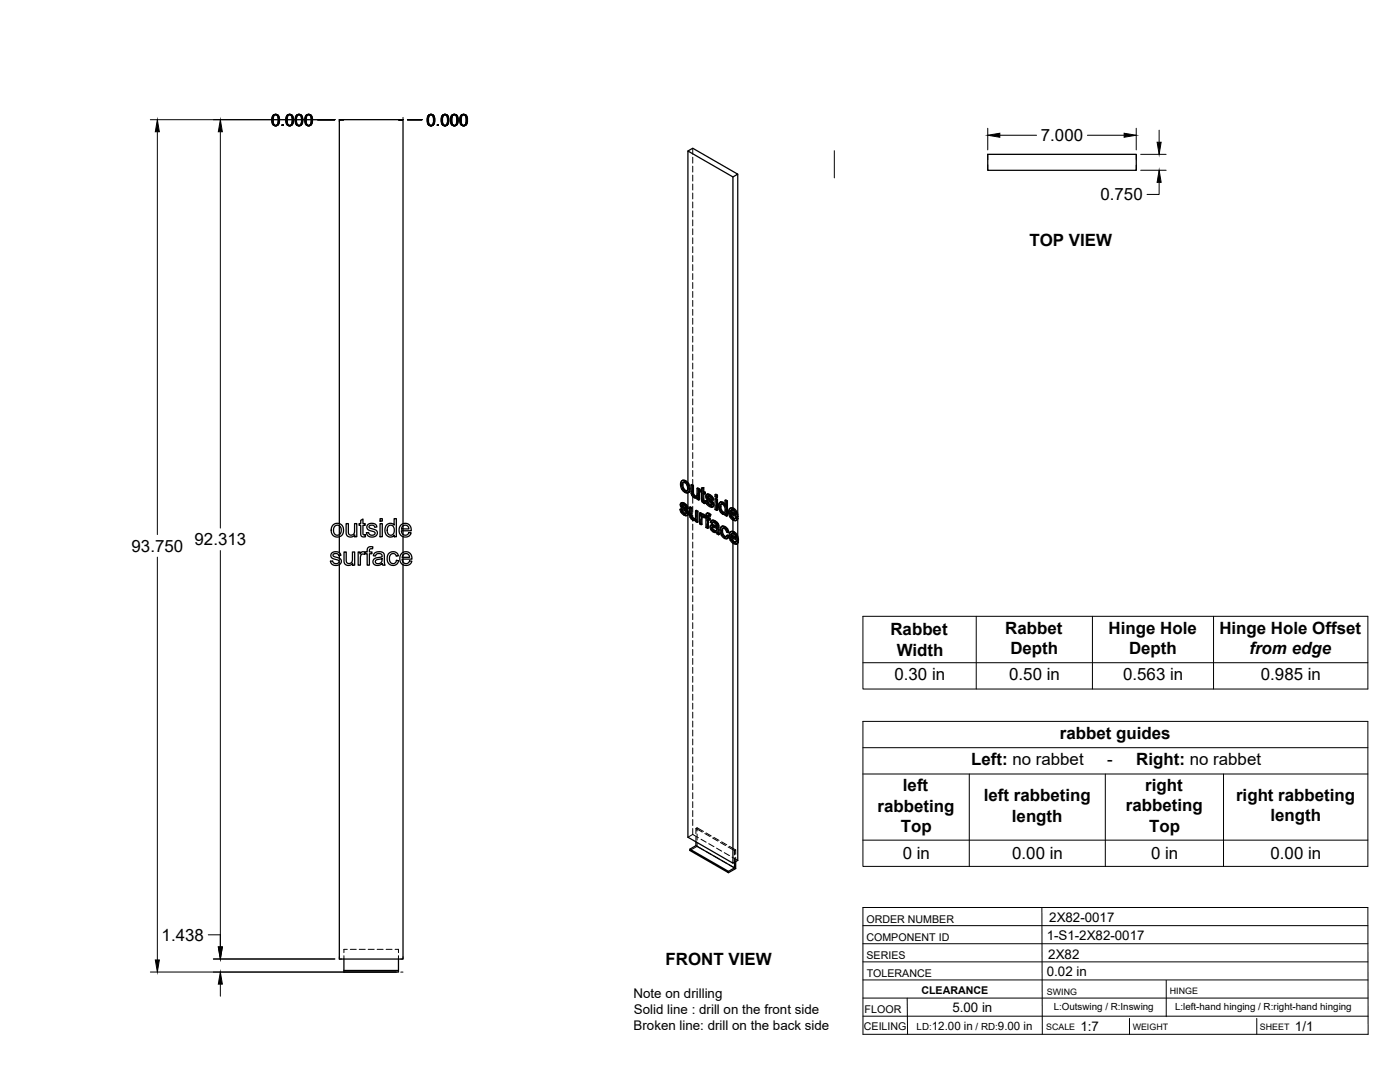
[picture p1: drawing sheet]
<svg xmlns="http://www.w3.org/2000/svg" width="559mm" height="432mm" viewBox="0 0 559 432" stroke-linecap="round" stroke-linejoin="round" font-family="sans-serif">
<!-- layer: Visible -->
<g fill="none" stroke="#000" stroke-width=".51">
<path d="M274.6 60.3l1.9-1.1 18 10.3-2 1.1M294.5 69.5v135.8M394.3 61.6h59.2v6.4h-59.2zM272.2 191.8l.8-.2 .7 .2zM272.2 191.8l-.5 .7-.1 .8 .5 1.9 1.6 1.5h.7l.5-.3M272.3 193.6l.3 1.5M272.6 195.1l.3-.2 .8 .8-.3 .2zM272.8 192.5l-.2 .9M272.9 194.9l-.3-1.5-.3 .1 .2-.8 .5-.2 .9 .6 .5 1.4-.2 1.4h-.8M273.4 192l1 1a1.92 1.92 0 0 1 1 2M273.7 195.7l.5 .2M273.7 191.8l1.2 1.3"/>
<path d="M274.6 192.6v-132.3l17.9 10.3v132.1M274.6 193.3l.5 1.9 .3-.2-.2 1.2M275.1 195.2l-.2 1.2 .3-.2-.6 .5v5.7M275.8 193.5l.7 .4 .3-.2v3.2M276.5 193.9v3.1l.3-.1 .3 .6M276.5 197.1l.3 .6 .3-.2 .5 .4M276.8 197.7l.4 .4h.9l-.3 .1M276.8 193.7l-.7-.3-.3 .1v2.9l.3 1.1 .8 1a.97 .97 0 0 0 1.4 .1v.6l.5 .4M277.2 198.1l.6 .1M278.2 194.9l.6 .4 .4-.2v4.3l-.4 .2v-4.3M278.3 198.6l-.3 .2M279.2 195.1l-.7-.4-.3 .2v2.6l-.4 .7"/>
<path d="M280 195.5l-.5 .1v.6l.5 .3v3.3l.8 1h.8l-.1-.7-.6 .1M280 194.8l.9-.2v1.5M280.6 194.8v1.5l.3-.2 .6 .3M280.6 196.3l.6 .3 .3-.2v.6l-.3 .2v-.6M280.6 199.8l.7 .2M280.7 200l.8 .1M280.9 194.6l-.9 .2v1.1l-.5-.3M280.9 197v2.6M281.2 197.2l-.6-.4v2.9l.5 .1M281.6 199.9l.6 .2M282.1 197.3l1.3 .1M282.3 198.3l.1 .3 .3-.2 .2 .4"/>
<path d="M282.4 198.6l.2 .3a1.16 1.16 0 0 1 1.4 .8l.4 .4M282.4 197.2l-.4 .2M282.5 197.4l.6 .2 .3-.2 .7 .6M282.5 199.9l-.6-.2-.3 .2 .4 1.2 .9 .9a1.24 1.24 0 0 0 1.6 .2M282.6 198v.1M282.6 198.9l1.5 1.4 .3-.2 .4 .7M282.7 198.4l-.1-.3-.3 .2 .1-.2 1 .3 .5 1 .6 .2M282.8 197.2l-.9 .3-.2 .9 .4 .8 1.9 1.8-.2 .7M283.1 197.6l.7 .6 .3-.2 .5 .7M283.8 198.2l.5 .7 .3-.2 .2 .8-.3 .1-.2-.7M285.4 199.1l.3-.2 .7 .3-.4 .2zM285.4 197.4l.3-.2 .7 .4-.4 .2z"/>
<path d="M285.4 199.1v4.2l.6 .4M285.4 197.4v.8l.6 .4M286.4 199.2v4.3l-.4 .2v-4.3M286.4 197.6v.8l-.4 .2v-.8M289.4 199.7l.6 .3 .3-.1v5.9l-.3 .2v-6M290.3 199.9l-.6-.4-.3 .2v2.1l-.4-.7M133 209.4l1.7-.6 .9 .2 .8 .6 .6 1v2.1l-1.1 1.3-1.7 .3-1.4-.8-.6-1.6a2.79 2.79 0 0 1 .8-2.5zM133.5 210.1l1.2-.5 .6 .1 .6 .6 .3 1.8-.9 1.3-1 .2-.9-.7-.3-1.5zM135.4 209v-161.2h25.5v161.2M135.4 209.8v3.6M135.4 214.2v6.3M138.2 209h.8l.1 3.7a1.31 1.31 0 0 0 1.7 .7 1.31 1.31 0 0 0 .7-1.6v-2.8h.9v5.2h-.8v-.8a1.86 1.86 0 0 1-2.2 .9 1.86 1.86 0 0 1-1.2-2.1z"/>
<path d="M144 207.7l.9-.6v1.9h.9v.7h-.9v3.3l.2 .4h.7l.1 .8h-1.3l-.6-.6v-3.9h-.7v-.7h.7zM146.7 209.5l1.7-.7a1.77 1.77 0 0 1 2 1.5l-.8 .1a1.17 1.17 0 0 0-1.1-.9 1.17 1.17 0 0 0-1.2 .9l.4 .4 2.1 .6a1.59 1.59 0 0 1 .7 2 1.59 1.59 0 0 1-2 .9l-1.5-.3-.7-1.4 .9-.1 .2 .6 .6 .5 1.4-.2a.82 .82 0 0 0 .2-1.1 .82 .82 0 0 0-1.1-.3l-1-.3a1.38 1.38 0 0 1-.8-2.2zM151.7 209h.9v5.2h-.9zM151.7 207h.9v1h-.9zM154.3 209.5l1.1-.6a1.86 1.86 0 0 1 1.9 .7v-2.6h.9v7.2h-.8v-.6a2.16 2.16 0 0 1-2.7 .4 2.16 2.16 0 0 1-1.1-2.4zM154.9 210.1l1.3-.5 1 1v2l-.7 .9h-1l-.8-.9-.1-1.5zM160 209.6l1-.7h1.5l1 .7 .5 1 .1 1.2h-3.9l.2 1 .9 .7a1.43 1.43 0 0 0 1.9-1l.9 .1-.4 .9-1 .7h-1.7l-1-.6-.7-1.7 .1-1.2zM160.7 210l.6-.4 1.1 .1 .6 .6 .2 .8h-2.9zM160.9 209.9v1.2M160.9 211.8v1.5M160.9 214.2v6.2M271.4 203.3l.6 .2"/>
<path d="M271.9 200.7l1.3 .1M272 203.5l.4-.2 .2 .9-.3 .1zM272.1 201.7l.7 .5M272.2 202l.2 .4a1.49 1.49 0 0 1 1.6 .9l.3 .2M272.2 200.6l-.4 .2M272.3 204.3l.7 .7h.8M272.3 200.8l.6 .2 .3-.2 .8 .6M272.4 203.3l-.7-.2-.3 .2 .5 1.3 .8 .8a1.26 1.26 0 0 0 1.6 .2M272.4 202.4l1.5 1.3 .4-.2 .4 .7M272.5 201.4l-.1 .1M272.5 201.8l-.1-.3-.3 .2 .1-.2 1 .3 .5 1 .7 .3M272.6 204.2l.7 .6"/>
<path d="M272.6 200.6l-.8 .2-.3 .9 .4 .9 1.8 1.7 .2 .5-.3 .3M272.9 201l.7 .6 .4-.2 .5 .7M273 205l.6 .1M273.6 201.6l.5 .7 .4-.2 .2 .8-.3 .2-.3-.8M273.7 205.1h-.1M273.9 203.7l.4 .6 .4-.1 .1 .7M274.3 204.3l.2 .8 .3-.2-.2 .6v128.6l17.9 10.4v-127.7M274.5 205.1l-.2 .5 .3-.1-.4 .3M274.6 202.9v1.1M275.2 202.4l.7 .4 .3-.2v3.2M275.9 202.8v3.1l.3-.1 .3 .6M275.9 206l.3 .6 .3-.2 .4 .4"/>
<path d="M276.2 206.6l.4 .4h.9M276.2 202.6l-.7-.3-.3 .1v3.1l.3 1.1 .8 .8a.97 .97 0 0 0 1.4 .1M276.6 207l.6 .2M277.5 207l-.3 .2M277.6 203.8l.7 .4 .3-.2v4.3l-.3 .2v-4.3M277.7 207.5v.7l.6 .3M277.7 207.6l-.2 .1M278.6 204l-.7-.4-.3 .2v2.7l-.4 .7M279.2 204.7l.6 .4 .3-.2v.5l.4-.2M279.8 205.1v.6l.7-.5 .4 .1M280 206.4l.2 2.8-.3 .2v-2.2M280.1 204.9l-.6-.3-.3 .1v4.3l.7 .4"/>
<path d="M280.2 205.4l.7-.1 .6 .4M280.3 206.1v.1M280.6 205.4l.6 .5M281 206.6l-.8-.5-.2 .3 .3-.2-.1 .8M281.2 206.5l.6 .3v3.7l.6 .4M281.2 206.5v-.4l-.2 .5M281.2 200.3l.1 .7M281.2 206.5l-.2 .1M282.2 204.9h.9l.6 .4M282.2 200.1l.3-.2 .3 .8-.3 .2zM282.4 206.6l.7 .4 .3-.2v.6l-.3 .2v-.6M282.5 204.7l-.5 .2"/>
<path d="M282.5 200.9l.7 .6h.8M282.7 207.3v3.4l-.3 .2v-3.8l.7 .5M282.7 205.7v.7M282.8 205.1l.6 .4 .3-.2-.4 .8 .1-.6M282.8 200.7l.7 .7M283.1 204.9l-.6-.2-.5 .3-.2 1.2-.6-.3 .6-.1M283.2 201.5l.6 .2M283.3 206.1a.45 .45 0 0 0-.5-.5 .45 .45 0 0 0-.4 .6v.4l.3-.2 .7 .4M283.9 209.6l.7-.2 1.4 .5M283.9 201.7h-.1M284.1 210.7l.2 .6 .3-.2 .6 .5M284.1 200.3l.4 .6 .3-.1 .2 .7"/>
<path d="M284.2 210.4l-.1 .3 .3-.2 .2 .6M284.2 209.4l-.5 .2M284.3 211.3l.5 .5h1h-1M284.3 210.3l-.1 .1M284.4 207.8l.8 .3 .3-.2 .8 .6M284.4 210.3l.8 .3a.72 .72 0 0 1 .8 .6 .72 .72 0 0 1-.5 .8M284.4 210.3l-.2 .1M284.4 210.3v.2M284.5 200.9l.2 .8 .3-.2-.2 .6M284.5 208.4l-.4 .5 .6-.5 1.1 .9a.48 .48 0 0 1 .1 .8 .48 .48 0 0 1-.7-.2l-.9-.3M284.6 209.4l-1 .3-.2 1 .7 1.1 1.1 .7a.63 .63 0 0 1 .7 0 .63 .63 0 0 1 .3 .5l.6 .4M284.7 201.7l-.2 .5 .3-.1-.5 .3"/>
<path d="M284.7 207.6l-.8 .2M285.2 208.1l.8 .6 .3-.2 .4 .5M285.5 207.9l-.8-.3-.9 .3-.3 .5 .6 .5M286 208.7l.4 .5 .3-.2 .2 .7M286.4 209.2l.2 .6 .3-.1 .1 2.9M286.6 209.8l.1 2.9 .3-.1 .1 .6-.3 .2-.1-.6M287.4 202.4l.3 1.4M287.5 200.4h1.2l.6 .6M287.7 201.3h.7l.7 .8 .3 1.1-.2 1.4M287.7 201.3l-.3 1.1 .4-.2 .3 1.4M287.7 203.8l.4-.2 .7 .8-.5 .1zM287.8 201.2l-.1 .1"/>
<path d="M287.8 200.3l-.5 .2M288 201.2l-.2 1M288.1 212l.3 1.4 .3-.2 .7 .8M288.2 210.1l.9 .2 .3-.2 1 1M288.4 213.4l.7 .8h.8M288.4 200.6l.6 .5h.4M288.4 204.6h.8M288.5 209.9l-.6 .3M288.6 210.8l-.2 1M288.7 200.4l-.9-.1-.7 .4-.2 2.1 1 2 1 .5 .5-.2v.6l.6 .3M288.8 204.4l.4 .1M289.1 210.3l.9 .8a.88 .88 0 0 1 .7 .5 .88 .88 0 0 1-.1 1l-.5-1.3"/>
<path d="M289.4 210.1l-.9-.2-.7 .4-.4 .9 .1 1.1 .9 2 1 .7h.7M289.4 205.1l-.2 .2M290 213.7l.7 .4M290.6 212.6l-.6-.3-.6-1.1-.9-.4-.4 1.2 .3-.2 .3 1.4M290.7 214.1l.3-.1-.2 .5-.7 .5zM291 214l-.6-.5-.7 .8-.6-.1M291.3 202.9h.9a1.88 1.88 0 0 1 1.9 1.3M291.5 212.3h.9a1.88 1.88 0 0 1 1.9 1.2M291.7 213.6l2.1 1.2-.6-1.4-.8-.5h-.4l-.3 .7 .3-.1 1.7 .9M291.8 206.1l.8 .9 .8-.1M291.8 205.1l.3 .9M292 203.5l-.2 .6"/>
<path d="M292 214.4l.3 .9M292 215.5l.8 .8h.8M292.2 212.9l-.2 .6M292.5 203.1l1 .9a1.94 1.94 0 0 1 1.1 2.1M292.5 203.6l.8 .9 .3 1-2.1-1.2M292.5 203.6h-.7l-.3 .7 .3-.2 1.7 1M292.5 203.6v.9M292.5 205.5v1M292.5 207.5v4.5M292.5 212.9v.9M292.5 214.7v1M292.6 207l.6 .1"/>
<path d="M292.7 212.4l1.1 1a1.96 1.96 0 0 1 .9 2M292.8 216.3l.5 .2M292.9 202.9l-1.3-.2-.6 .5-.2 .8 .3 2 1.5 1.6M293.1 212.2l-1-.2-.9 .7-.2 1.3 .3 1.2 .7 1.1 1.2 .8h.7l.8-.8M293.3 207l-.1 .1M293.5 216.4l-.2 .1M293.6 206.7l.6 .4M293.8 204.3l.4 1.9 .4-.1-.4 .1M293.8 216l.6 .5M293.9 213.7l.5 1.9 .3-.2-.3 .2M294.2 206.4l-2.8-1.5 .4 1.2 .3-.1 .8 .8M294.4 215.8l-2.8-1.6 .4 1.3 .3-.2 .8 .9"/>
<path d="M294.5 216.8v126.6l-2 1.1M294.5 206.3v.6M294.5 207.1v6.9M294.5 215.8v.3M294.5 206.9l-.7 .8M294.5 206.9l-.9 .9-1-.2M294.5 206.9l-.6-.4-.7 .6M294.7 216.3l-.7 .8M294.7 216.3l-.6-.5-.8 .7M132.4 220.7l1.4-.5a1.81 1.81 0 0 1 2.3 1.4l-.9 .2a1.21 1.21 0 0 0-1.1-.9 1.21 1.21 0 0 0-1.2 .8l.3 .4 2.3 .7a1.6 1.6 0 0 1 .6 2 1.6 1.6 0 0 1-2 .9l-1.6-.5-.6-1.2 .9-.2 .3 .8 .6 .3 1.3-.2a.81 .81 0 0 0 .2-1.1 .81 .81 0 0 0-1-.3l-1.1-.3a1.37 1.37 0 0 1-.7-2.3zM135.4 225.3v157.4h25.5v-157.3M135.4 221.7v1.1"/>
<path d="M137.3 220.3h.9v3.8a1.32 1.32 0 0 0 1.7 .7 1.32 1.32 0 0 0 .8-1.7v-2.8h.9v5.3h-.8v-.8a1.86 1.86 0 0 1-2.3 .8 1.86 1.86 0 0 1-1.2-2.1zM143 220.3h.7v.8a1.27 1.27 0 0 1 2.1-.7l.8-.1v-1.2a1.55 1.55 0 0 1 2.2-.9l-.1 .8a.81 .81 0 0 0-.9 0 .81 .81 0 0 0-.4 .8v.5h1.1v.7h-1.1v4.6h-.8v-4.6h-.8v-.4l-.3 .7-.9-.2-.6 .5-.2 4h-.8zM149.5 220.8l1.6-.6 1.2 .1 .8 .4 .6 4.9h-.9l-.2-.7-1.2 .7h-1.2l-.9-.4-.4-.7a1.74 1.74 0 0 1 2-2l.6-.1a.8 .8 0 0 0 1-.8 .8 .8 0 0 0-1.1-.7l-1 .2-.5 .8-.9-.1zM150.1 223.5l2.4-.6a1.59 1.59 0 0 1-.6 1.8 1.59 1.59 0 0 1-1.9-.1l-.2-.5zM155.2 220.9l1-.6h1.5l.8 .4 .5 1-.8 .3a1.47 1.47 0 0 0-2-.9 1.47 1.47 0 0 0-.8 2l.5 1.4 .7 .4 1.1-.2 .5-1.1 .9 .1-.3 1-1 .8-1.3 .1-.8-.3-.8-.8-.4-1.1 .1-1.2zM160.3 220.9l1-.6h1.5l.9 .6 .6 1.1 .1 1.1h-3.9l.2 1 .8 .8a1.46 1.46 0 0 0 2-1l.8 .3-.4 .8-1 .6h-1.6l-1-.6-.5-.8-.2-1.2 .1-1.2zM160.9 221.5v.9M160.9 223.1v1.2M161 221.3l.6-.3h1l.6 .5 .3 .9h-3zM277.8 336v1.5l-2.4 1.4v.5l15.4 8.9v-.6l-15.4-8.8M277.8 337.5l15.4 8.9-2.4 1.3M293.2 344.1v2.3"/>
<path d="M293.6 343.8v2.8l-2.8 1.7M137.3 382.7v5.2h21.7v-.6h-21.7M159 382.7v4.6"/>
</g>
<!-- layer: Hidden -->
<g fill="none" stroke="#000" stroke-width=".4">
<path d="M276.5 59.2v2.4M276.5 62.7v2.4M276.5 66.3v2.4M276.5 69.9v2.4M276.5 73.4v2.4M276.5 77v2.4M276.5 80.6v2.4M276.5 84.2v2.4M276.5 87.7v2.4M276.5 91.3v2.4M276.5 94.9v2.4M276.5 98.4v2.4"/>
<path d="M276.5 102v2.4M276.5 105.6v2.4M276.5 109.2v2.3M276.5 112.7v2.4M276.5 116.3v2.4M276.5 119.9v2.4M276.5 123.5v2.3M276.5 127v2.4M276.5 130.6v2.4M276.5 134.2v2.3M276.5 137.8v2.3M276.5 141.3v2.4"/>
<path d="M276.5 144.9v2.4M276.5 148.5v2.4M276.5 152v2.4M276.5 155.6v2.4M276.5 159.2v2.4M276.5 162.8v2.3M276.5 166.3v2.4M276.5 169.9v2.4M276.5 173.5v2.4M276.5 177v2.4M271.9 193.1l.5 1.9-.3 .2M272.4 195l1.3 1.3-.3 .2"/>
<path d="M272.5 191.6l-.9 1.7M272.8 192.5l-.2 .1M272.9 192.4h.8l-.3 .2M273.7 192.4l.8 .9-.3 .2M273.7 196.3l.9 .3-.3 .2M274.5 195.8l-.3 .1M274.5 193.3l.3 1.4-.4 .2M274.6 192.6v1.4M274.6 195.2v1.5M274.8 194.7l-.1 .8-.5 .4M274.9 196.5l-.3 .1M276.1 193.4l.1 3.3-.3 .2"/>
<path d="M276.2 196.7l.2 .7-.3 .1M276.4 197.4l.4 .6-.3 .2M276.5 180.6v2.4M276.5 184.2v2.4M276.5 187.7v2.4M276.5 191.3v2.4M276.5 194.9v2.4M276.5 198.5v2.4M276.8 198l.6 .5-.3 .1M277.4 198.5l.8 .2 .4-.3-.3 .2M278.1 198.1h.1M278.3 198l-.4 .2"/>
<path d="M278.4 198.6h-.1M278.4 197.8l-.3 .3M278.5 194.7v2.8l-.4 .5M278.6 198.4v.7l-.3 .1M278.6 199.1l.6 .3M279.8 196l.5 .3-.3 .2M279.8 195.5v.5l-.3 .2M280 195.5l.3 .2M280.3 196.3l.1 3.4-.4 .2M280.3 194.6v1.1l-.3 .2M280.4 199.7l.2 .5-.3 .1M280.6 196.8l.3-.2v.4"/>
<path d="M280.9 196.6l.6 .4M281.9 199.7l.5 1.3-.3 .2M282 197.8l.2 .7-.4 .2M282.1 197.4l-.4 .6M282.2 198.5l.4 .7-.4 .1M282.3 197.2l-.5 .4M282.5 198l.3-.2-.2 .2M282.6 199.2l1.6 1.5-.4 .2M282.7 197.9l-.3 .2M282.8 197.8l.6 .2-.3 .2M283.4 198l.6 .5-.3 .2M284 198.5l.2 .7-.3 .2"/>
<path d="M284.2 199.2l.6 .3M285.7 197.2v.9l-.3 .1M285.7 198.9v1.5M285.7 198.1l.7 .3M289.7 199.5v2.1l-.3 .2M135.4 209v.8M135.4 213.4v.8M160.9 209v.9M160.9 211.1v.7M160.9 213.3v.9M271.7 203.1l.5 1.3-.3 .2M271.8 201.3l.2 .6-.3 .2"/>
<path d="M271.9 200.8l-.4 .6M272 201.9l.4 .7-.3 .2M272.1 200.6l-.5 .4M272.2 204.4l1.1 1-.3 .1M272.3 201.4l.3-.1-.1 .1M272.4 202.6l1.6 1.5-.3 .2M272.6 201.3l-.4 .2M272.6 201.3l.6 .1-.3 .2M273.2 201.4l.6 .6-.3 .1M273.3 205.4l.8 .3-.3 .1M273.8 202l.3 .6-.4 .2M274 204.9l-.2 .1"/>
<path d="M274 204.1l.2 .5-.3 .2M274 204.9l-.3 .2 .3-.2M274.1 202.6l.6 .3M274.2 204.6l-.2 .3M274.5 205.6l-.4 .1M274.6 202.4v.5M274.6 204v1.5M275.5 202.3l.1 3.3-.3 .2M275.6 205.6l.2 .7-.3 .2M275.8 206.3l.4 .6-.3 .2M276.2 206.9l.6 .5-.3 .2M276.5 202v2.4"/>
<path d="M276.5 205.6v2.4M276.5 209.2v2.4M276.5 212.8v2.3M276.5 216.3v2.4M276.5 219.9v2.4M276.8 207.4l.7 .2 .5-.3-.2 .2M277.5 207h.1M277.7 206.9l-.4 .2M277.8 206.7l-.3 .3M277.9 203.6v2.8l-.4 .5M278 207.3v.7l-.3 .2M278 208l.6 .3"/>
<path d="M279.5 207.3v1.6l-.3 .1M279.5 208.9l.7 .3M279.5 204.6v1.5M280.1 206.1l.8-.1-.3 .2M280.1 205.4v.1M280.2 206.1l.3-.2-.2 .2M280.4 205.2l-.6 .5M280.6 200.2l.6 .4-.4 .2M280.9 206l.4 .4M281.2 200.6l.4 .2M281.2 206.1l.3-.1-.2 .4M281.5 205.7v.1"/>
<path d="M281.5 206.3l.6 .3-.3 .2M281.5 206l-.2 .4M281.5 205.7l-.3 .3M281.8 205.8l.3 .2M282.1 209.1v1.2l-.3 .2M282.1 210.3l.6 .4M282.1 206.6v1.3M282.2 205l-.1 1-.3 .2M282.3 204.7l-.5 .4M282.4 201l1.1 1-.3 .1M282.4 207.1l.3-.2v.4M282.5 205.7l.4-.2-.2 .2"/>
<path d="M282.7 206.9l.7 .5M282.9 205.5l.4 .1-.4 .2M283.3 205.6l.3 .3M283.5 202l.8 .2-.3 .2M283.7 210.1l.4 1.1-.4 .2M283.8 209.6l-.4 .7M283.8 208.3l.7 .4M284 209.5l-.5 .3M284.1 211.2l.9 .9-.3 .2M284.1 201.5h-.1M284.1 207.7l-.6 .7M284.2 200.7l.1 .5-.3 .2"/>
<path d="M284.2 201.5l-.3 .2 .2-.2M284.2 207.6l-.4 .3M284.3 201.2l-.2 .3M284.4 208.4l.4-.1-.3 .1M284.5 210.2l.2-.1zM284.5 210.2l-.2 .1M284.6 210.1l-.4 .2M284.6 202.2h-.3M284.7 210.1l1.6 .5-.3 .2M284.8 208.3l.6 .1-.3 .2M285 212.1l.7 .2-.3 .2M285.4 208.4l.7 .7-.3 .2"/>
<path d="M285.7 212.3h.7l-.4 .1M285.7 201.6v1.6l-.3 .1M285.7 203.2l.7 .3M286 209.9l.3 .1M286 211.7l-.3 .2M286.1 209.1l.2 .7-.3 .2M286.2 211.5l-.4 .3M286.3 210.6l-.1 .9-.3 .2M286.3 209.8l-.3 .4M286.4 212.3l.1 .6-.3 .1M286.5 212.9l.6 .3M287.1 201.8l.2 1.3-.3 .2"/>
<path d="M287.3 200.7l-.2 1.1-.3 .2M287.3 203.1l.6 1.1-.3 .2M287.6 200.4l-.6 .5M287.7 211.4l.5 2-.3 .2M287.9 204.2l.8 .8-.3 .1M287.9 210.3l-.2 1.1-.3 .2M288 201.1h.7l-.3 .2M288 201.1l-.2 .1M288 201.1v.1M288.1 201.1l-.3 .1M288.2 213.4l1.2 1.3-.3 .1M288.2 210l-.6 .5"/>
<path d="M288.6 210.8l-.2 .1M288.7 210.7l.8 .1-.4 .1M288.7 205l.7 .1 .4-.2-.4 .2M288.7 201.1l.8 .8-.4 .2M289.4 201.1l.3 .5M289.4 214.7l1.1 .1M289.5 210.8l.5 .5-.3 .2M289.5 201.9l.3 1.5-.4 .2M289.5 205.1h-.1M289.8 203.4l-.2 .8-.4 .3 .3-.1M289.8 204.9v.6l-.4 .2M289.8 205.5l.5 .3"/>
<path d="M290 211.3l.3 .8-.3 .2M290 214.1l-.1 .1M290.3 212.1l.6 .3M290.4 213.5l-.7 .8M291.1 204.1l.5 1.9-.3 .2M291.3 213.5l.5 1.9-.3 .2M291.4 204.9l.4-.2v.4M291.6 206l1.3 1.4-.3 .2-.1-1.1M291.6 202.7l-.8 1.6M291.6 214.2l.4-.2v.4M291.8 204.7l2.7 1.6M291.8 215.4l1.3 1.3-.3 .2"/>
<path d="M291.8 212.1l-.8 1.6M292 214l2.7 1.6M292 203.5l-.2 .1M292.2 212.9h-.2M292.3 212.7l.8 .1-.4 .2M292.5 202.7v.9l.4-.1-.8-.1M292.5 204.5v1M292.5 212v.9M292.5 213.8v.9M292.5 215.7v1.1M292.9 203.5l.7 .8-.3 .2M292.9 207.4l1.1 .2-.4 .2"/>
<path d="M293.1 212.8l.7 .9-.3 .2M293.1 216.7l1.1 .3-.4 .2M293.4 206.9h.1M293.5 205.1l.4 .2M293.6 206.9l-.3 .1 .2-.1M293.6 216.3h.1M293.6 204.3l.3 1-.3 .2M293.7 216.3l-.2 .1M293.7 214.4l.4 .3M293.8 216.2l-.3 .2M293.8 213.7l.3 1-.3 .1M293.9 206.5l-.4 .4"/>
<path d="M294.1 215.8l-.4 .5M294.1 207.5l-.1 .1M294.3 216.9l-.1 .1M294.5 205.3v1M294.5 206.9v.2M294.5 214v1.8M294.5 216.1v.7M135.4 220.5v1.2M135.4 222.8v2.5M160.9 220.4v1.1M160.9 222.4v.7M160.9 224.3v1.1"/>
<path d="M276.5 223.5v2.3M276.5 227.1v2.3M276.5 230.6v2.4M276.5 234.2v2.4M276.5 237.8v2.3M276.5 241.3v2.4M276.5 244.9v2.4M276.5 248.5v2.4M276.5 252.1v2.3M276.5 255.6v2.4M276.5 259.2v2.4M276.5 262.8v2.4"/>
<path d="M276.5 266.3v2.4M276.5 269.9v2.4M276.5 273.5v2.4M276.5 277.1v2.3M276.5 280.6v2.4M276.5 284.2v2.4M276.5 287.8v2.4M276.5 291.3v2.4M276.5 294.9v2.4M276.5 298.5v2.4M276.5 302v2.4M276.5 305.6v2.4"/>
<path d="M276.5 309.2v2.4M276.5 312.8v2.4M276.5 316.3v2.4M276.5 319.9v2.4M276.5 323.5v2.4M276.5 327.1v2.3M276.5 330.6v2.4M276.5 333l-1.9 1.1M276.5 333l2.3 1.3M277.8 333.9v2.1M277.8 330.6l2.5 1.5M278.2 331.7v-1.4l-.4 .3v2.1"/>
<path d="M278.2 337.8l-2.8 1.6M278.2 332.9v2.3M278.2 336.4v1.4M278.2 330.3l2.6 1.5M278.2 337.8l2.6 1.4M279.8 334.9l2.1 1.2M281.3 332.7l2.1 1.1M281.8 332.4l2.1 1.2M281.8 339.8l2.1 1.2M282.9 336.7l2.1 1.2M284.4 334.4l2.1 1.2M284.9 334.2l2.1 1.2"/>
<path d="M286 338.5l2.1 1.2M287.5 336.2l2.1 1.2M288 336l2.1 1.1M290.6 338l2.6 1.5 .4-.3M291.1 337.7l2.5 1.5M293.2 339.5v1.7M293.6 339.2v1.7M284.9 341.6l2.1 1.2M288 343.4l2.1 1.2M289.1 340.3l2.1 1.2M291.1 345.2l2.5 1.4M292.2 342.1l2.3 1.3"/>
<path d="M293.2 342.4v1.7M293.6 342.1v1.7M138.6 378.9h-1.3v1.3M139.8 378.9h2.4M143.4 378.9h2.4M147 378.9h2.4M150.5 378.9h2.4M154.1 378.9h2.4M157.7 378.9h1.3v1.3M137.3 381.4v1.3M159 381.4v1.3"/>
</g>
<!-- layer: Reference -->
<path d="M135.4 47.8h1.9M136.4 47.8h-1h1.9h-1.9v.9M159 47.8h1.9M160.9 46.8v1h-.9M394.3 61.6v2.1M394.3 65.8v2.2M453.5 61.6v2.1M453.5 65.8v2.2M135.4 381.8v.9h1M160 387.9h.9M160.9 381.8v.9h-.9" fill="none" stroke="#000" stroke-width=".4"/>
<!-- layer: Hidden Narrow -->
<path d="M276.1 196l-.3 .2M278.5 197l-.3 .2M280.3 198.8l-.3 .1M273.3 203.5l-.3 .1M275.5 204.9l-.3 .2M277.9 205.9l-.3 .2M282.1 205.6l-.3 .2M283.5 200.1l-.3 .1M285.3 210.3l-.3 .2M286.3 210.9l-.3 .2" fill="none" stroke="#000" stroke-width=".4"/>
<!-- layer: Visible Narrow -->
<path d="M276.8 196.1l-.3 .2M280.9 199.2l-.3 .1M283.5 199.3l-.3 .2M273.3 202.7l-.3 .2M276.2 205l-.3 .2M282.7 206l-.3 .2M285.2 209.6l-.3 .2M287 210.4l-.4 .1M287 211.3l-.4 .2" fill="none" stroke="#000" stroke-width=".4"/>
<!-- layer: Titleblock -->
<path d="M344.4 362.2h201.6l.1 50.6h-201.7zM344.4 376.6h201.6M344.4 369.4h201.6M415.9 362.2l.1 50.6M344.4 383.9h201.6M344.4 398.3h201.6M344.4 391.1h201.6M362.1 398.3l.1 14.4M465.5 391.3v14.4M344.4 405.5h201.7M450.8 406.4v6.4M501.6 406.4v6.4" fill="none" stroke="#000" stroke-width=".4"/>
<!-- layer: Custom Tables -->
<path d="M344.4 246h201.6v29h-201.6zM389.7 246v29M436 246v29M484.4 246v29M344.4 264.5h201.6M344.4 287.9h201.6v57.9h-201.6zM344.4 298.4h201.6M344.4 308.9h201.6M386.9 308.9v36.9M441.2 308.9v36.9M488.4 308.9v36.9M344.4 335.3h201.6" fill="none" stroke="#000" stroke-width=".4"/>
<!-- layer: FD_Dimensions -->
<g fill="none" stroke="#000" stroke-width=".4">
<path d="M60 47.8h73.7M62.8 52.6v160.7M87.9 52.6v158.1M162.6 47.8h5.8M394.3 51.2v8.6M399.1 54h14.6M434 54h14.7M453.5 51.2v8.6M462.7 51.9v4.9M455.3 61.6h10.2M455.3 67.9h10.2M462.7 72.8v4.8h-4.9"/>
<path d="M87.9 219.7v158.2M62.8 222.3v160.8M83.1 373.1h4.8M60 387.9h98.2M85.2 382.7h48.5M87.9 392.7v4.9"/>
</g>
<path d="M62.8 47.8l.8 4.8h-1.6zM87.9 47.8l.9 4.8h-1.7zM394.3 54l4.8-.8v1.6zM448.7 53.2l4.8 .8-4.8 .8zM461.9 56.8h1.6l-.8 4.8zM462.7 67.9l.8 4.9h-1.6zM87.1 377.9h1.7l-.9 4.8zM62 383.1h1.6l-.8 4.8zM87.9 387.9l.9 4.8h-1.7z" fill="#000" stroke="#000" stroke-width=".4"/>
<!-- layer: Smart Centers -->
<path d="M333 60.1v10.9" fill="none" stroke="#000" stroke-width=".4"/>
<g font-size="6.7">
<text x="108.2" y="50.1">0.000</text>
<text x="170.2" y="50.1">0.000</text>
<text x="415.5" y="56.3">7.000</text>
<text x="439.3" y="80">0.750</text>
<text x="410.9" y="98.2">TOP VIEW</text>
<text x="52.5" y="220.2">93.750</text>
<text x="77.7" y="217.6">92.313</text>
<text x="355.4" y="253.6">Rabbet</text>
<text x="401.2" y="252.9">Rabbet</text>
<text x="442.5" y="252.9">Hinge Hole</text>
<text x="486.7" y="252.9">Hinge Hole Offset</text>
<text x="357.9" y="261.6">Width</text>
<text x="403.3" y="261">Depth</text>
<text x="450.6" y="261">Depth</text>
<text x="498.7" y="261">from edge</text>
<text x="357" y="271.4">0.30 in</text>
<text x="402.8" y="271.4">0.50 in</text>
<text x="448.3" y="271.4">0.563 in</text>
<text x="503.3" y="271.4">0.985 in</text>
<text x="423" y="294.8">rabbet guides</text>
<text x="387.6" y="305.4">Left: no rabbet</text>
<text x="441.9" y="305.4">-</text>
<text x="453.5" y="305.4">Right: no rabbet</text>
<text x="360.4" y="315.8">left</text>
<text x="457.1" y="315.8">right</text>
<text x="350.3" y="323.9">rabbeting</text>
<text x="392.7" y="319.8">left rabbeting</text>
<text x="449.4" y="323.8">rabbeting</text>
<text x="493.4" y="319.8">right rabbeting</text>
<text x="403.9" y="327.9">length</text>
<text x="507" y="327.8">length</text>
<text x="359.5" y="331.9">Top</text>
<text x="458.6" y="331.9">Top</text>
<text x="360.3" y="342.9">0 in</text>
<text x="404" y="342.9">0.00 in</text>
<text x="459.4" y="342.9">0 in</text>
<text x="507.1" y="342.9">0.00 in</text>
<text x="64.5" y="375.4">1.438</text>
<text x="265.7" y="385.2">FRONT VIEW</text>
</g>
<g font-size="5.3">
<text x="418.8" y="368">2X82-0017</text>
<text x="417.8" y="375.1">1-S1-2X82-0017</text>
<text x="418.4" y="382.5">2X82</text>
<text x="417.8" y="389.5">0.02 in</text>
<text x="252.9" y="398.4">Note on drilling</text>
<text x="253" y="404.9">Solid line : drill on the front side</text>
<text x="380.1" y="404">5.00 in</text>
<text x="252.9" y="411.2">Broken line: drill on the back side</text>
<text x="431.3" y="411.5">1:7</text>
<text x="516.9" y="411.5">1/1</text>
</g>
<g font-size="4.6">
<text x="371.9" y="411.2">12.00 in</text>
<text x="398.3" y="411.2">9.00 in</text>
</g>
<g font-size="4.3">
<text x="345.8" y="368.4">ORDER NUMBER</text>
<text x="345.8" y="375.5">COMPONENT ID</text>
<text x="345.8" y="382.7">SERIES</text>
<text x="345.9" y="389.9">TOLERANCE</text>
<text x="367.7" y="396.7">CLEARANCE</text>
<text x="345.1" y="404.3">FLOOR</text>
<text x="344.8" y="411.1">CEILING</text>
</g>
<g font-size="3.9">
<text x="420.6" y="403.1">L:Outswing / R:Inswing</text>
<text x="469" y="403.1">L:left-hand hinging / R:right-hand hinging</text>
<text x="365.9" y="411.2">LD:</text>
<text x="389.4" y="411.2">/ RD:</text>
</g>
<g font-size="3.5">
<text x="417.9" y="397">SWING</text>
<text x="466.9" y="396.9">HINGE</text>
<text x="417.5" y="410.9">SCALE</text>
<text x="452.1" y="410.9">WEIGHT</text>
<text x="502.9" y="410.9">SHEET</text>
</g>
</svg>
